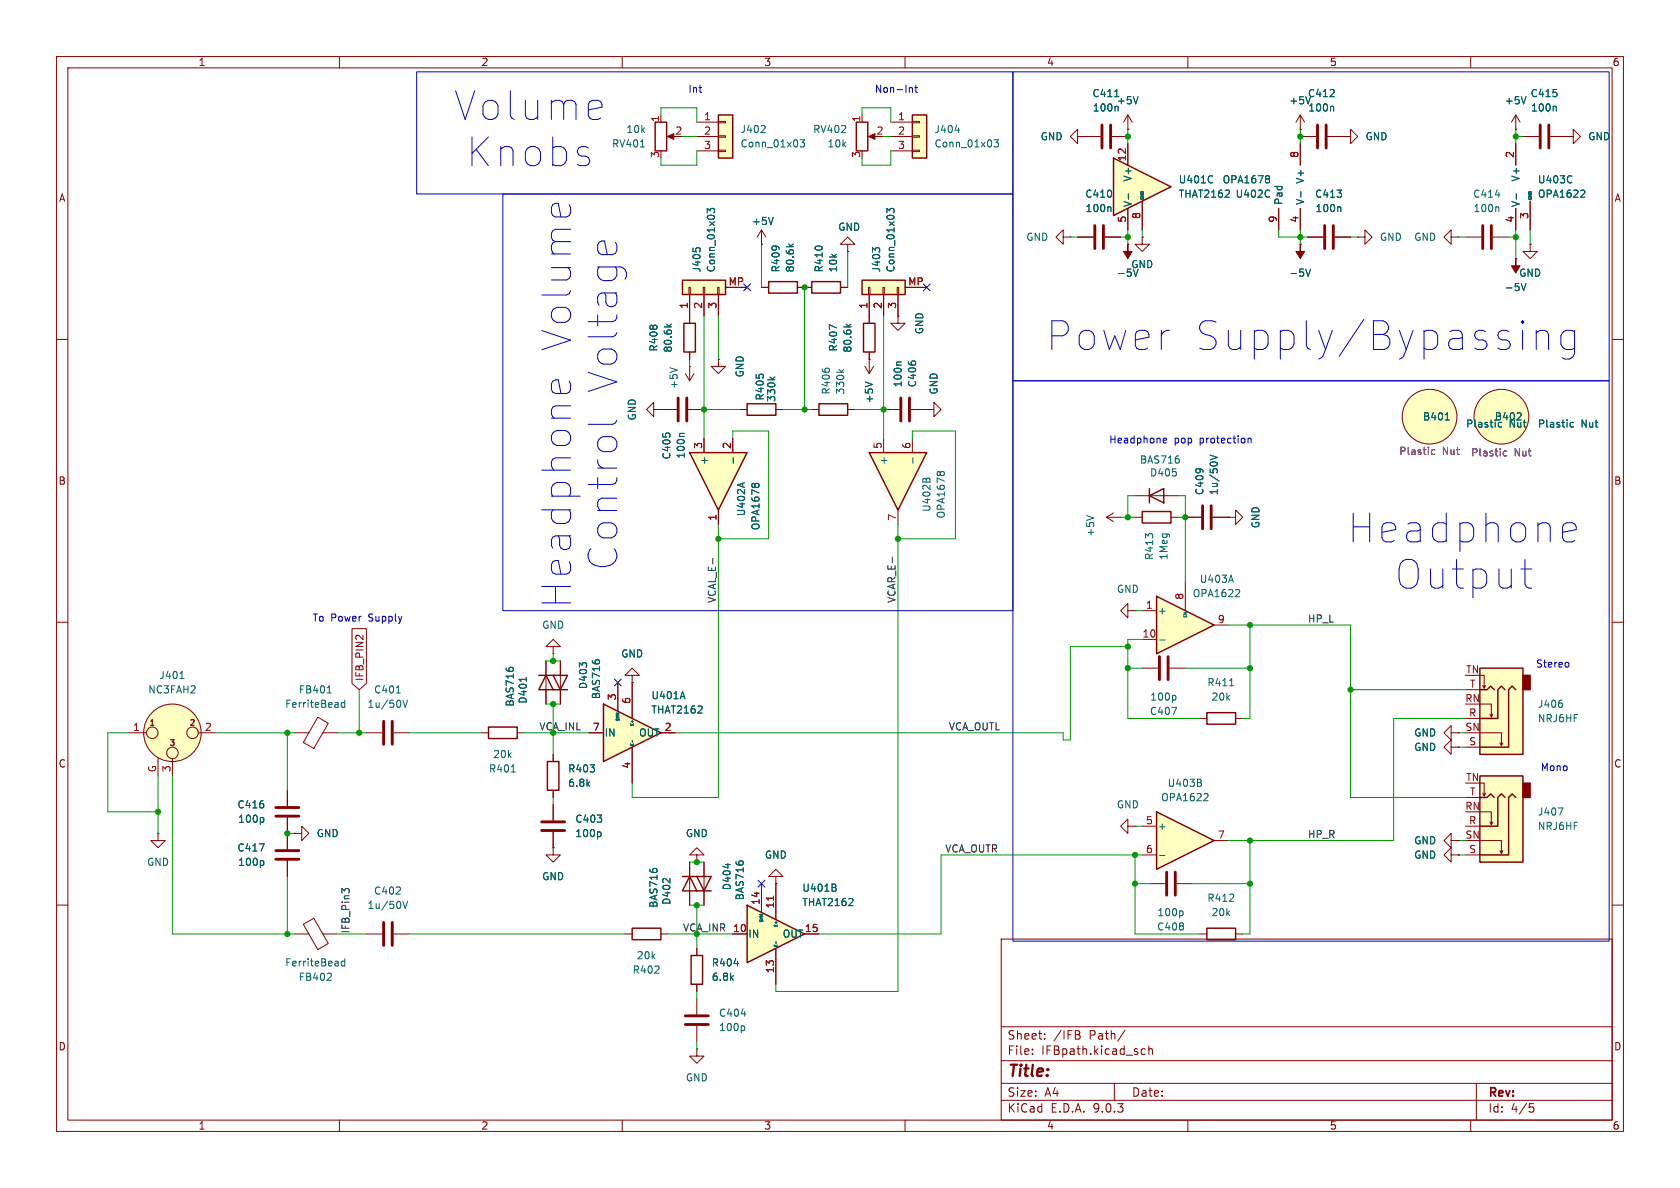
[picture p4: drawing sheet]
<svg xmlns="http://www.w3.org/2000/svg" width="297mm" height="210mm" viewBox="0 0 297 210" stroke-linecap="round" stroke-linejoin="round" font-family="sans-serif">
<g fill="none" stroke="#840000" stroke-width=".18">
<path d="M10 10h277v190h-277zM12 12h273v186h-273zM60 10v2M110 10v2M160 10v2M210 10v2M260 10v2M10 60h2M285 60h2M10 110h2M285 110h2M10 160h2"/>
<path d="M177 166h108v32h-108zM285 160h2M60 198v2M110 198v2M160 198v2M177 194.5h108M177 191.5h108M177 187.5h108M177 181.5h108M182.5 186.3v.1M182.5 185.5v.1M184.7 183.6v.1"/>
<path d="M184.7 182.8v.1M190.6 182.2l.3 .3-.1 .3-.2 .1a.4 .4 0 0 1 .4 .4 .4 .4 0 0 1-.3 .4M197 191.5v3M198.9 182.1l-1.3 2M201.8 186.3l.2 .1 .5-.1M202.5 185.5l-.5-.1-.2 .1M203.1 185.5l.2-.1 .4 .1v.9M203.1 184.9v1.5M210 198v2M260 198v2M261 191.5v6.5M270.4 195.1h.7"/>
<path d="M270.5 195.7h.4l.3 .3-.2 .5-.5 .1"/>
</g>
<path d="M106.7 124.5l10.1 5-10.1 5.1z" fill="#ffffc2"/>
<path d="M106.7 124.5l10.1 5-10.1 5.1z" fill="none" stroke="#840000" stroke-width=".25"/>
<path d="M104.1 129.5h2.6M109.2 120.7v5M111.8 120.7v6.3M111.8 132.1v6.3M116.8 129.5h2.6" fill="none" stroke="#840000" stroke-width=".18"/>
<path d="M111.5 128v.2h.5M111.5 131.5v.2h.5M111.8 127.3v.4M111.8 130.9v.4M120.7 122.2l.4 1.3" fill="none" stroke="#006464" stroke-width=".18"/>
<path d="M161.3 20.3h2.5v7.6h-2.5z" fill="#ffffc2"/>
<path d="M115.8 21.6h2.1v5.1h-2.1zM151.4 21.6h2v5.1h-2zM161.3 20.3h2.5v7.6h-2.5z" fill="none" stroke="#840000" stroke-width=".25"/>
<g fill="none" stroke="#840000" stroke-width=".18">
<path d="M116.8 20.3v1.3M118.4 24.1h1M152.4 20.3v1.3M153.9 24.1h1M157.5 21.6h3.8M157.5 24.1h3.8M157.5 26.7h3.8M161.3 21.5h1.3v.2h-1.3zM161.3 24h1.3v.3h-1.3zM161.3 26.5h1.3v.3h-1.3zM149.9 43.2h1.2l-1.2-1.3-1.3 1.3h1.3v1.3M149.9 44.5h.1"/>
<path d="M256.5 41.9v-1.3l-1.2 1.3 1.2 1.3v-1.3h1.3M257.8 41.9h.1"/>
</g>
<path d="M113.2 26h.7M168.8 23h.8M175.7 24.7h.8l-.4 .5 .4 .1v.6l-.2 .1-.6-.1" fill="none" stroke="#006464" stroke-width=".18"/>
<g fill="#840000" stroke="#840000" stroke-width=".18">
<path d="M153.5 24.1l1.2-.5v1z"/>
<path d="M118 24.1l1.1-.5v1z"/>
</g>
<path d="M127 20.3h2.5v7.6h-2.5z" fill="#ffffc2"/>
<path d="M127 20.3h2.5v7.6h-2.5zM120.6 154.9h2.6M121.9 154.9l1.3 2.6h-2.6zM123.2 154.9h2.5l-1.2 2.6zM123.2 157.5h2.5" fill="none" stroke="#840000" stroke-width=".25"/>
<g fill="none" stroke="#840000" stroke-width=".18">
<path d="M123.2 21.6h3.8M123.2 24.1h3.8M123.2 26.7h3.8M127 21.5h1.3v.2h-1.3zM127 24h1.3v.3h-1.3zM127 26.5h1.3v.3h-1.3zM158.7 55.9v1.3h-1.2l1.2 1.2 1.3-1.2h-1.3M158.7 55.9h.1M188 41.9v-1.3l-1.3 1.3 1.3 1.3v-1.3h1.2M189.2 41.9h.1M22.9 129.5h3M27.9 134v3.2"/>
<path d="M30.5 134.1v3.1M35.1 129.5h3M121.9 152.4v7.6M124.5 152.4v7.6"/>
<circle cx="26.9" cy="129.5" r="1.02"/>
<circle cx="30.5" cy="129.5" r="5.1"/>
<circle cx="30.5" cy="133.1" r="1.02"/>
<circle cx="34" cy="129.5" r="1.02"/>
</g>
<path d="M135.2 22.2l.1 .2-.1 .3-.7 .7h.8M141.4 24.7h.8l-.4 .5 .4 .1v.6l-.2 .1-.6-.1M31.8 120h.7M115.5 153.6h.5M128.7 152.7v.7M130.7 152.3h.6" fill="none" stroke="#006464" stroke-width=".18"/>
<circle cx="30.5" cy="129.5" r="5.1" fill="#ffffc2" stroke="#ffffc2" stroke-width=".18"/>
<path d="M153.7 80h10.1l-5.1 10.2z" fill="#ffffc2"/>
<path d="M144.8 71.4h5.1v2h-5.1zM153.7 80h10.1l-5.1 10.2z" fill="none" stroke="#840000" stroke-width=".25"/>
<g fill="none" stroke="#840000" stroke-width=".18">
<path d="M199.4 43.2h.1M201.9 41.9v1.3h1.3l-1.3 1.3-1.2-1.3h1.2M201.9 41.9h.1M143.5 72.4h1.3M149.9 72.4h1.2M152.9 64.8l.8 1.2M153.7 63.5h.1M153.7 63.5v2.5M154.4 64.8l-.7 1.2M156.2 77.5v2.5M156.2 72.4h2.8M161 72.4h2.8"/>
<path d="M161.3 77.5v2.5M158.7 90.2v2.5M256.5 132.1v-1.3l-1.2 1.3 1.2 1.3v-1.3h1.3M257.8 132.1h.1M123.2 151.1h1.3l-1.3-1.2-1.3 1.2h1.3v1.3M123.2 152.4h.1M137.2 154.9h1.2l-1.2-1.2-1.3 1.2h1.3v1.3M137.2 156.2h.1"/>
</g>
<path d="M200.4 47.6l.4 1.2 .4-1.2M148.3 65.3l.5 .5M149.2 65.3l-.5 .4M153 67.5l1.2 .5M159.3 64h-.6l-.2 .2M161.4 80.9v1M163.2 84.7l.2-.1 .3 .1M164.4 84.7l-.1-.1-.3-.1-.3 .3M165.7 83.6l.2-.2 .3 .2 .3-.2h.2l.2 .2" fill="none" stroke="#006464" stroke-width=".18"/>
<path d="M159.3 70.4v4M160.8 70.4v4" fill="none" stroke="#840000" stroke-width=".51"/>
<path d="M199.4 43.2v1.3h.8l-.8 1.2-.8-1.2h.8z" fill="#840000" stroke="#840000" stroke-width=".18"/>
<path d="M132.1 160l10.1 5.1-10.1 5.1z" fill="#ffffc2"/>
<path d="M132.1 160l10.1 5.1-10.1 5.1z" fill="none" stroke="#840000" stroke-width=".25"/>
<path d="M127 63.5v1.3h-1.3l1.3 1.2 1.3-1.2h-1.3M127 63.5h.1M163.8 72.4h1.3v1.3l1.3-1.3-1.3-1.3v1.3M163.8 72.4h.1M134.6 156.2v5.1M137.2 156.2v6.4M129.5 165.1h2.6M137.2 167.6v6.4M142.2 165.1h2.6" fill="none" stroke="#840000" stroke-width=".18"/>
<path d="M147.5 156.9l.3 .2v.3l-.2 .2M147.6 156.3l.2 .2-.2 .3M136.9 163.5v.3h.5M136.9 167v.3h.5M137.2 162.9v.4M137.2 166.4v.4" fill="none" stroke="#006464" stroke-width=".18"/>
<path d="M136.7 158.4v.7" fill="none" stroke="#a90000" stroke-width=".18"/>
<path d="M120.6 49.5h7.7v2.6h-7.7z" fill="#ffffc2"/>
<path d="M120.6 49.5h7.7v2.6h-7.7zM111.8 164.1h5v2h-5zM122.2 168.9h2v5.1h-2z" fill="none" stroke="#840000" stroke-width=".25"/>
<g fill="none" stroke="#840000" stroke-width=".18">
<path d="M276.9 24.1h1.2v-1.2l1.3 1.2-1.3 1.3v-1.3M276.9 24.1h.1M121.8 50.8h.2v1.3h-.2zM121.9 52.1v3.8M124.3 50.8h.3v1.3h-.3zM124.5 52.1v3.8M126.9 50.8h.2v1.3h-.2zM127 52.1v3.8M128.3 50.8h3.8M134.6 43.2h.1M134.6 40.6l-.7 1.3M134.6 40.6l.8 1.3"/>
<path d="M134.6 40.6v2.6M50.8 139.7v2.8M27.9 147.3v1.3h1.3l-1.3 1.3-1.2-1.3h1.2M27.9 147.3h.1M50.8 144.5v5.6M50.8 152.1v2.8M110.5 165.1h1.3M116.8 165.1h1.3M123.2 167.6v1.3M123.2 174v1.3M123.2 176.5v2.8M123.2 185.4v1.3h1.3l-1.3 1.3-1.3-1.3h1.3"/>
<path d="M123.2 185.4h.1M123.2 181.4v2.8"/>
</g>
<path d="M125 37.6v-.8l.5 .5 .1-.4h.6l.1 .2-.1 .5M136.7 38.4l-.4 1.3M122.5 43.9v.6M123 43.9l.2-.1 .5 .1M45.9 149.2h.8l-.5 1.2M46.4 152.1l.2 .3v.3l-.2 .3M46.4 144.5l.2 .3v.3l-.2 .3M129.8 170.3h.8M131 179.2h.8M131.4 181.3l.2 .3v.3l-.2 .3" fill="none" stroke="#006464" stroke-width=".18"/>
<path d="M48.8 150.4h4M48.8 151.9h4M48.8 142.7h4M48.8 144.3h4M121.2 179.6h4M121.2 181.1h4" fill="none" stroke="#840000" stroke-width=".51"/>
<path d="M152.4 49.5h7.6v2.6h-7.6z" fill="#ffffc2"/>
<path d="M120.9 57.2h2v5h-2zM135.9 49.8h5.1v2h-5.1zM152.4 49.5h7.6v2.6h-7.6zM152.7 57.2h2v5h-2zM95.2 119.4h2.6M96.5 119.4l1.3 2.5h-2.6zM97.8 119.4h2.5l-1.2 2.5zM86.4 128.5h5v2.1h-5zM96.8 134.6h2v5.1h-2zM97.8 121.9h2.5" fill="none" stroke="#840000" stroke-width=".25"/>
<g fill="none" stroke="#840000" stroke-width=".18">
<path d="M268 25.4v3.8M268 36.8v3.8M270.5 35.6v5M121.9 55.9v1.3M134.6 50.8h1.3M141 50.8h1.2M153.5 50.8h.3v1.3h-.3zM153.7 52.1v5.1M156.1 50.8h.2v1.3h-.2zM156.2 52.1v3.8M158.6 50.8h.3v1.3h-.3zM158.7 52.1v3.8"/>
<path d="M160 50.8h3.8M115.6 72.4v-1.3l-1.3 1.3 1.3 1.3v-1.3h1.2M116.8 72.4h.1M121.9 62.2v1.3M153.7 62.2v1.3M96.5 116.8v7.7M97.8 114.3h1.3l-1.3-1.3-1.3 1.3h1.3v1.3M97.8 115.6h.1M99.1 116.8v7.7M111.8 119.4h1.2l-1.2-1.3-1.3 1.3h1.3v1.3M52.1 129.5h2.5M56.2 126.8l1.8 1.1-2.5 4.4-1.9-1.1z"/>
<path d="M57.1 129.5h2.6M64.8 129.5h2.8M69.6 129.5h2.8M85.1 129.5h1.3M91.4 129.5h1.3M97.8 133.4v1.2M97.8 139.7v1.3M111.8 120.7h.1M256.5 129.5v-1.2l-1.2 1.2 1.2 1.3v-1.3h1.3M257.8 129.5h.1M52.1 147.3h1.2v1.3l1.3-1.3-1.3-1.2v1.2M52.1 147.3h.1"/>
<path d="M97.8 149.9v1.2h1.3l-1.3 1.3-1.3-1.3h1.3M97.8 149.9h.1M97.8 142.2v2.8M97.8 147.1v2.8M256.5 151.1v-1.2l-1.2 1.2 1.2 1.3v-1.3h1.3M257.8 151.1h.1M52.1 165.1h2.5M53.6 163.4l1.9-1.1 2.5 4.5-1.8 1.1zM57.1 165.1h2.6M64.8 165.1h2.8M69.6 165.1h2.8"/>
</g>
<g fill="none" stroke="#006464" stroke-width=".18">
<path d="M156.8 37.6v-.8l.5 .5 .1-.4h.5l.2 .2-.2 .5M268.1 34.2v1M277.8 31.1l.1 .1M277.9 32.2l-.1 .1M279.9 33.6l.3 .2-.1 .3-.7 .8h.8M117.8 57.3l.5 .5M118.7 57.3l-.5 .4M139.4 43.1l.5 .5M140.3 43.1l-.5 .4M147.9 58l-1.3-.6v.9M149.6 57.3l.5 .5M150.4 57.3l-.4 .4"/>
<path d="M154.7 44.2l-.5-.4v.8M154.8 43.9l.2-.1 .5 .1M90.1 118h.5M93 119.7v.8M105.3 116.7h.6M57.9 122.5h.7M58.1 121.4l.1-.2v1.3M60.9 123.8v1.2M60.9 124.3l-.3-.1-.3 .2 .2 .6h.4M70.1 122.5h.7M71.2 123.8l.4 1.2 .5-1.2M90.4 136.5h.7"/>
<path d="M71.2 159.3l.4 1.3 .5-1.3M106 147.1l.2 .2v.4l-.2 .2M58.5 172.1l.1 .2-.1 .3-.7 .7h.8M60.9 169.5v1.3M60.9 170l-.3-.1-.3 .3 .2 .5h.4"/>
</g>
<path d="M67.8 127.5v4.1M69.3 127.5v4.1M95.8 145.3h4M95.8 146.8h4M67.8 163.1v4M69.3 163.1v4" fill="none" stroke="#840000" stroke-width=".51"/>
<path d="M121.9 80h10.2l-5.1 10.2z" fill="#ffffc2"/>
<path d="M132.1 71.4h5.1v2h-5.1zM121.9 80h10.2l-5.1 10.2z" fill="none" stroke="#840000" stroke-width=".25"/>
<path d="M116.8 72.4h2.8M121.2 66l.7 1.3M121.7 72.4h2.8M121.9 64.8h.1M121.9 64.8v2.5M122.7 66l-.8 1.3M124.5 77.5v2.5M129.5 77.5v2.5M130.8 72.4h1.3M137.2 72.4h1.2M127 90.2v2.5" fill="none" stroke="#840000" stroke-width=".18"/>
<path d="M118.4 65l1.3 .4M121 76.6h-.7l-.2 .2M136.1 66.6l.5 .5M137 66.6l-.5 .4M129.6 80.9v1M131.6 85.3l-1.2 .4M132.9 85.7l.3-.3 .3 .3 .2-.3h.2l.3 .3" fill="none" stroke="#006464" stroke-width=".18"/>
<path d="M119.9 70.4v4M121.4 70.4v4" fill="none" stroke="#840000" stroke-width=".51"/>
<path d="M261.6 118.1h7.6v15.3h-7.6z" fill="#ffffc2"/>
<path d="M269.2 119.4h1.3v2.5h-1.3z" fill="#840000" stroke="#840000" stroke-width=".25"/>
<path d="M261.6 118.1h7.6v15.3h-7.6zM261.6 121.9h1.3l.6-.6 .7 .6M266.1 121.9l-.7-.6-.6 .6v5.1h-3.2M268 121.9l-.7-.6-.6 .6v10.2h-5.1" fill="none" stroke="#840000" stroke-width=".25"/>
<path d="M261.6 119.4h.8v2.3l.2-.5M259.1 132.1h2.5M259.1 127h2.5M259.1 121.9h2.5M261.6 129.5h3.8v2.3l.3-.5M261.6 124.5h2.1v2.2l.2-.5M262.1 121.2l.3 .5M263.4 126.2l.3 .5M265.2 131.3l.2 .5" fill="none" stroke="#840000" stroke-width=".18"/>
<path d="M276.1 124.3l.1 .2-.1 .5" fill="none" stroke="#006464" stroke-width=".18"/>
<path d="M261.6 137.2h7.6v15.2h-7.6z" fill="#ffffc2"/>
<path d="M269.2 138.4h1.3v2.6h-1.3z" fill="#840000" stroke="#840000" stroke-width=".25"/>
<path d="M143.5 49.8h5.1v2h-5.1zM213.4 126h5v2h-5zM261.6 137.2h7.6v15.2h-7.6zM261.6 141h1.3l.6-.7 .7 .7M266.1 141l-.7-.7-.6 .7v5.1h-3.2M268 141l-.7-.7-.6 .7v10.1h-5.1M213.4 164.1h5v2h-5z" fill="none" stroke="#840000" stroke-width=".25"/>
<g fill="none" stroke="#840000" stroke-width=".18">
<path d="M142.2 50.8h1.3M148.6 50.8h1.3M217.2 91.4h1.2v-1.2l1.3 1.2-1.3 1.3v-1.3M217.2 91.4h.1M201.9 118.1h2.8M206.8 118.1h2.7M212.1 127h1.3M218.4 127h1.3M261.6 138.4h.8v2.3l.2-.5M199.4 146.1v-1.3l-1.3 1.3 1.3 1.2v-1.2h1.3M200.7 146.1h.1M203.2 156.2h2.8"/>
<path d="M208 156.2h2.8M256.5 148.6v-1.3l-1.2 1.3 1.2 1.3v-1.3h1.3M257.8 148.6h.1M259.1 151.1h2.5M259.1 146.1h2.5M259.1 141h2.5M261.6 148.6h3.8v2.3l.3-.5M261.6 143.5h2.1v2.3l.2-.5M262.1 140.2l.3 .5M263.4 145.3l.3 .5M265.2 150.4l.2 .5M212.1 165.1h1.3"/>
<path d="M218.4 165.1h1.3"/>
<circle cx="252.7" cy="73.7" r="4.8"/>
<circle cx="265.4" cy="73.7" r="4.8"/>
</g>
<path d="M255.5 74.2h.7M264.9 75.3l.2 .2 .4-.1M268.8 73l.1 .2v.3l-.8 .7M277.6 75.3l.2 .2 .4-.1M278.2 74.7h-.4l-.2 .2M207.2 125h.8l-.5 1.3M207.6 122.9l.3 .3v.3l-.3 .3M217.4 121.2h.7M275.5 142.8h.8l-.5 1.3M208.9 161l.3 .3v.3l-.3 .3" fill="none" stroke="#006464" stroke-width=".18"/>
<g fill="#ffffc2" stroke="#ffffc2" stroke-width=".18">
<circle cx="265.4" cy="73.7" r="4.8"/>
<circle cx="252.7" cy="73.7" r="4.8"/>
</g>
<path d="M253.7 79.5h-.4l-.2 .2M266.4 79.8l-.4-.1-.2 .3M253.1 80.1l.2 .2h.4M265.8 80.3l.2 .3 .4-.1" fill="none" stroke="#840084" stroke-width=".18"/>
<path d="M205 116.1v4M206.5 116.1v4M206.2 154.2v4M207.8 154.2v4" fill="none" stroke="#840000" stroke-width=".51"/>
<path d="M204.5 143.5l10.1 5.1-10.1 5.1z" fill="#ffffc2"/>
<path d="M204.5 143.5l10.1 5.1-10.1 5.1z" fill="none" stroke="#840000" stroke-width=".25"/>
<path d="M201.9 146.1h2.6M201.9 151.1h2.6M214.6 148.6h2.6" fill="none" stroke="#840000" stroke-width=".18"/>
<path d="M212.1 138.3l.3 .3v.3l-.2 .1M212.2 137.8l.2 .2-.2 .3M205 151.2h1M213.3 140.3l.3 .2-.1 .3-.7 .7h.8" fill="none" stroke="#006464" stroke-width=".18"/>
<path d="M204.5 105.4l10.1 5.1-10.1 5.1z" fill="#ffffc2"/>
<path d="M201.9 90.4h5.1v2.1h-5.1zM203.2 87.6l2.5-1.2v2.5zM203.2 86.4v2.5M204.5 105.4l10.1 5.1-10.1 5.1z" fill="none" stroke="#840000" stroke-width=".25"/>
<g fill="none" stroke="#840000" stroke-width=".18">
<path d="M190.5 24.1v1.3l-1.3-1.3 1.3-1.2v1.2h1.3M191.8 24.1h.1M191.8 24.1h2.8M196.6 24.1h2.8M226.1 36.8v3.8M229.9 22.9h.1M229.9 20.3v2.6M229.9 25.4v3.8M229.9 36.8v3.8M229.9 24.1h2.8M229.9 20.3l-.8 1.3M229.9 20.3l.7 1.3"/>
<path d="M234.7 24.1h2.8M237.5 24.1h1.3v-1.2l1.2 1.2-1.2 1.3v-1.3M237.5 24.1h.1M268 22.9h.1M268 20.3l-.8 1.3M268 20.3l.7 1.3M268 20.3v2.6M269.2 24.1h2.8M274.1 24.1h2.8M190.5 41.9h2.8M195.3 41.9h2.8M268 45.7h.1"/>
<path d="M270.5 43.2v1.3h1.3l-1.3 1.2-1.3-1.2h1.3M270.5 43.2h.1M195.6 91.4h2.5M195.6 91.4l1.2 .8M196.8 90.7l-1.2 .7M198.1 91.4h.1M200.7 91.4h1.2M200.7 87.6h7.6M207 91.4h1.3M209.5 91.4h2.8M214.4 91.4h2.8M199.4 108v-1.3l-1.3 1.3 1.3 1.2v-1.2h1.3"/>
<path d="M200.7 108h.1M201.9 108h2.6M201.9 113h2.6M209.5 102.9v5.1M214.6 110.5h2.6"/>
</g>
<g fill="none" stroke="#006464" stroke-width=".18">
<path d="M197.7 19v.6M231.7 17.1l-.4 1.3M235.6 18.8l.2 .2v.6M269.8 17.1l-.4 1.3M275 18.8l.1 .2v.6M196.2 36.6l.2 .1v.7M224.2 31.1l.2 .2-.2 .3 .2 .2v.3l-.2 .2M224.4 33.7h.1M224.4 34.7v.1M230 33.9v.9M268.9 50.1l.5 1.3 .4-1.3M192.1 91.1l1.3 .5"/>
<path d="M208.4 81.2v.5M213.9 80.4l1.3 .5-1.3 .4M205 113.1h1M209.3 108.8v.2h.5M209.3 108.3h.5l-.5 .3h.5M217.6 101.7l.4 1.2M218.9 104.2l.3 .3-.1 .3-.7 .7h.8"/>
</g>
<path d="M193.5 39.9v4M194.8 22.1v4.1M195.1 39.9v4M196.3 22.1v4.1M232.9 22.1v4.1M234.4 22.1v4.1M272.3 22.1v4.1M273.8 22.1v4.1M212.6 89.4v4.1M214.1 89.4v4.1" fill="none" stroke="#840000" stroke-width=".51"/>
<path d="M268 45.7v1.3h.7l-.7 1.3-.8-1.3h.8z" fill="#840000" stroke="#840000" stroke-width=".18"/>
<path d="M196.8 27.9l10.2 5.1-10.2 5.1z" fill="#ffffc2"/>
<path d="M196.8 27.9l10.2 5.1-10.2 5.1z" fill="none" stroke="#840000" stroke-width=".25"/>
<g fill="none" stroke="#840000" stroke-width=".18">
<path d="M191.8 24.1h.1M191.8 24.1h2.8M196.6 24.1h2.8M199.4 22.9h.1M199.4 20.3v2.6M199.4 25.4v3.8M199.4 36.8v3.8M199.4 20.3l-.8 1.3M199.4 20.3l.8 1.3M201.9 35.6v5M226.1 36.8v3.8M229.9 22.9h.1"/>
<path d="M229.9 25.4v3.8M229.9 36.8v3.8M229.9 24.1h2.8M234.7 24.1h2.8M237.5 24.1h.1M268 22.9h.1M268 25.4v3.8M268 36.8v3.8M269.2 24.1h2.8M270.5 35.6v5M274.1 24.1h2.8M276.9 24.1h.1"/>
<path d="M121.9 52.1v5.1M124.5 52.1v3.8M127 52.1v3.8M128.3 50.8h3.8M134.6 43.2h.1M134.6 50.8h1.3M141 50.8h2.5M148.6 50.8h1.3M149.9 44.5h.1M153.7 52.1v5.1M156.2 52.1v3.8M158.7 55.9h.1"/>
<path d="M158.7 52.1v3.8M160 50.8h3.8M190.5 41.9h2.8M195.3 41.9h2.8M199.4 43.2h.1M201.9 41.9h.1M229.9 43.2h.1M231.1 41.9h2.8M236 41.9h2.8M240 41.9h1.3v1.3l1.3-1.3-1.3-1.3v1.3M240 41.9h.1M259.1 41.9h2.8"/>
<path d="M263.9 41.9h2.8M268 45.7h.1M270.5 43.2h.1M116.8 72.4h.1M116.8 72.4h2.8M121.7 72.4h2.8M121.9 62.2v1.3M124.5 77.5v2.5M127 63.5h.1M129.5 77.5v2.5M130.8 72.4h1.3M137.2 72.4h1.2"/>
<path d="M153.7 63.5h.1M153.7 62.2v1.3M156.2 72.4h2.8M161 72.4h2.8M163.8 72.4h.1M127 90.2v2.5M209.5 91.4h2.8M214.4 91.4h2.8M217.2 91.4h.1M62.2 111.1h2.6v9.7l-1.3 1.1-1.3-1.1zM63 112.3h.4M64.2 112.3v.8"/>
<path d="M96.5 116.8v2.6M99.1 116.8v2.6M50.8 139.7v2.8M96.5 121.9v2.6M97.8 133.4v1.2M97.8 139.7v1.3M99.1 121.9v2.6M104.1 129.5h2.6M109.2 120.7v5M111.8 120.7h.1M111.8 120.7v6.3M111.8 132.1v6.3"/>
<path d="M116.8 129.5h2.6M257.8 129.5h.1M257.8 132.1h.1M50.8 144.5v5.6M50.8 152.1v2.8M52.1 147.3h.1M97.8 149.9h.1M97.8 142.2v2.8M97.8 147.1v2.8M121.9 152.4v2.5M121.9 157.5v2.5M123.2 152.4h.1"/>
<path d="M124.5 152.4v2.5M124.5 157.5v2.5M134.6 156.2v5.1M137.2 156.2h.1M137.2 156.2v6.4M257.8 151.1h.1M257.8 148.6h.1M123.2 167.6v1.3M123.2 174v1.3M129.5 165.1h2.6M137.2 167.6v6.4M142.2 165.1h2.6"/>
</g>
<g fill="none" stroke="#006464" stroke-width=".18">
<path d="M197.7 19v.6M201.2 17.1l-.4 1.3M231.7 17.1l-.4 1.3M235.6 18.8l.2 .2v.6M269.8 17.1l-.4 1.3M275 18.8l.1 .2v.6M125 37.6v-.8l.5 .5 .1-.4h.6l.1 .2-.1 .5M136.7 38.4l-.4 1.3M156.8 37.6v-.8l.5 .5 .1-.4h.5l.2 .2-.2 .5M196.2 36.6l.2 .1v.7M199.5 34.2v1M214.3 31.1l.1 .1"/>
<path d="M214.4 32.2l-.1 .1M224.2 31.1l.2 .2-.2 .3 .2 .2v.3l-.2 .2M224.4 33.7h.1M224.4 34.7v.1M230 33.9v.9M236.9 36.6l.1 .1v.7M264.4 34.4h.8M264.8 36.6l.2 .1v.7M268.1 34.2v1M277.8 31.1l.1 .1M277.9 32.2l-.1 .1M279.9 33.6l.3 .2-.1 .3-.7 .8h.8"/>
<path d="M117.8 57.3l.5 .5M118.7 57.3l-.5 .4M122.5 43.9v.6M123 43.9l.2-.1 .5 .1M139.4 43.1l.5 .5M140.3 43.1l-.5 .4M147.9 58l-1.3-.6v.9M149.6 57.3l.5 .5M150.4 57.3l-.4 .4M154.7 44.2l-.5-.4v.8M154.8 43.9l.2-.1 .5 .1M200.4 47.6l.4 1.2 .4-1.2"/>
<path d="M230.8 47.6l.5 1.2 .4-1.2M268.9 50.1l.5 1.3 .4-1.3M121 76.6h-.7l-.2 .2M136.1 66.6l.5 .5M137 66.6l-.5 .4M153 67.5l1.2 .5M159.3 64h-.6l-.2 .2M255.5 74.2h.7M264.9 75.3l.2 .2 .4-.1M268.8 73l.1 .2v.3l-.8 .7M277.6 75.3l.2 .2 .4-.1M278.2 74.7h-.4l-.2 .2"/>
<path d="M129.6 80.9v1M131.6 85.3l-1.2 .4M132.9 85.7l.3-.3 .3 .3 .2-.3h.2l.3 .3M213.9 80.4l1.3 .5-1.3 .4M90.1 118h.5M93 119.7v.8M105.3 116.7h.6M111.5 128v.2h.5M111.5 131.5v.2h.5M111.8 127.3v.4M111.8 130.9v.4M120.7 122.2l.4 1.3"/>
<path d="M45.9 149.2h.8l-.5 1.2M46.4 152.1l.2 .3v.3l-.2 .3M46.4 144.5l.2 .3v.3l-.2 .3M106 147.1l.2 .2v.4l-.2 .2M115.5 153.6h.5M128.7 152.7v.7M130.7 152.3h.6M147.5 156.9l.3 .2v.3l-.2 .2M147.6 156.3l.2 .2-.2 .3M129.8 170.3h.8M136.9 163.5v.3h.5M136.9 167v.3h.5"/>
<path d="M137.2 162.9v.4M137.2 166.4v.4"/>
</g>
<path d="M229.9 43.2v1.3h.7l-.7 1.2-.8-1.2h.8z" fill="#840000" stroke="#840000" stroke-width=".18"/>
<path d="M234.2 39.9v4M235.7 39.9v4M262.1 39.9v4M263.7 39.9v4" fill="none" stroke="#840000" stroke-width=".51"/>
<path d="M126 98.7v1M60.9 157.5l-.5-.4v.8M60.9 157.3l.3-.2h.3l.2 .2" fill="none" stroke="#0f0f0f" stroke-width=".18"/>
<g fill="none" stroke="#009600" stroke-width=".18">
<path d="M116.8 20.3v-1.2h6.4v2.5M120.6 24.1h2.6M123.2 26.7v2.5h-6.4v-1.3M152.4 20.3v-1.2h5.1v2.5M156.2 24.1h1.3M157.5 26.7v2.5h-5.1v-1.3M199.4 22.9v2.5M229.9 22.9v2.5M268 24.1h1.2M268 22.9v2.5M124.5 55.9v21.6M127 55.9v7.6"/>
<path d="M134.6 43.2v7.6M142.2 50.8v21.6M149.9 44.5v6.3M156.2 55.9v21.6M189.2 41.9h1.3M198.1 41.9h1.3M199.4 40.6v2.6M201.9 40.6v1.3M226.1 40.6v1.3h5M229.9 40.6v2.6M238.8 41.9h1.2M257.8 41.9h1.3"/>
<path d="M266.7 41.9h1.3M268 40.6v5.1M270.5 40.6v2.6M121.9 63.5v1.3M124.5 72.4h6.3M129.5 77.5v-1.3h6.4v19.1h-8.9M138.4 72.4h5.1M151.1 72.4h5.1M161.3 77.5v-1.3h7.6v19.1h-10.2M127 92.7v48.3h-15.2v-2.6M158.7 92.7v82.6h-21.5v-1.3M198.1 91.4h2.6"/>
<path d="M200.7 87.6h-1.3v3.8M208.3 87.6h1.2v15.3M208.3 91.4h1.2M96.5 116.8h2.6M97.8 115.6v1.2M199.4 114.3h-10.2v16.5h-1.2v-1.3h-68.6M199.4 118.1h2.5M200.7 108h1.2M201.9 113h-2.5v14h12.7M209.5 118.1h11.5M217.2 110.5h21.6v30.5h20.3M221 110.5v16.5h-1.3"/>
<path d="M22.9 129.5h-3.9v14h8.9M27.9 137.2v10.1M30.5 137.2v27.9h21.6M38.1 129.5h14M50.8 129.5v10.2M59.7 129.5h5.1M63.5 121.9v7.6M72.4 129.5h12.7M92.7 129.5h11.4M96.5 124.5h2.6M97.8 124.5v8.9M238.8 121.9h20.3"/>
<path d="M257.8 129.5h1.3M257.8 132.1h1.3M259.1 127h-12.7v21.6h-29.2M50.8 154.9v10.2M50.8 147.3h1.3M97.8 141v1.2M121.9 152.4h2.6M200.7 151.1v14h11.4M200.7 146.1h1.2M200.7 156.2h2.5M201.9 151.1h-35.5v14h-21.6M210.8 156.2h10.2"/>
<path d="M221 148.6v16.5h-1.3M257.8 148.6h1.3M257.8 151.1h1.3M59.7 165.1h5.1M72.4 165.1h38.1M118.1 165.1h11.4M121.9 160h2.6M123.2 160v7.6M123.2 175.3v1.2M123.2 184.2v1.2"/>
</g>
<path d="M131.5 50.2l1.2 1.2M132.7 50.2l-1.2 1.2M163.2 50.2l1.2 1.2M164.4 50.2l-1.2 1.2M108.6 120l1.2 1.3M109.8 120l-1.2 1.3M134 155.6l1.2 1.2M135.2 155.6l-1.2 1.2" fill="none" stroke="#000084" stroke-width=".18"/>
<g fill="none" stroke="#0000c2" stroke-width=".18">
<path d="M73.7 12.7h105.4v21.6h-105.4zM160.8 15.5h.4l.1 .8M161.7 15.5h.5M161.9 15.1v1.1l.3 .1M179.1 12.7h105.4v54.6h-105.4zM88.9 34.3h90.2v73.7h-90.2zM97.5 36.7l.2-.5 .5-.3h.5l.5 2.5M100.6 36.2l.3 .5M105.7 44.3v-1l.2-.5 .5-.2h.5l.5 2.4M108.8 42.8l.2 .5v1M269.2 56.7v.5M269.2 58.4v3.4"/>
<path d="M269.2 56.7l-.3 .2 .3 .3M269.2 56.7l.2 .2-.2 .3M271.6 58.4v3.4M271.6 58.9a1.26 1.26 0 0 1 2.2 .2v2.7M278.4 58.6l-.5-.2h-1l-.7 .5-.3 .5v1.4l.5 .7 .5 .3h1l.5-.3M278.4 58.4v4.1a1.38 1.38 0 0 1-2.2 .7M97.5 68.8v-.9l.2-.5 .5-.3h.5l.5 2.5M100.6 67.4l.3 .5v.9M109 74.3l-.2 .5-.5 .2h-4.3M179.1 67.3h105.4v99.1h-105.4zM205.6 78.1l.2 .2 .4-.1M205.6 77.6l.2-.1h.3l.1 .1v.2l-.6 .1"/>
<path d="M220.6 77.6l.2-.1h.3l.1 .8M220.6 77.5v.8M277 92.4h.9l.5 .2 .3 .5v.5l-2.5 .5M278.4 95.6l-.5 .2h-.9M268.9 100.6h1.9M269.8 103.7l.5 .3h.5M277.1 117.1l.3 .2v.4l-.3 .2"/>
</g>
<path d="M136.7 158.4v.7" fill="none" stroke="#a90000" stroke-width=".18"/>
<path d="M253.7 79.5h-.4l-.2 .2M266.4 79.8l-.4-.1-.2 .3M253.1 80.1l.2 .2h.4M265.8 80.3l.2 .3 .4-.1" fill="none" stroke="#840084" stroke-width=".18"/>
<g fill="#009600" stroke="#009600" stroke-width=".18">
<circle cx="123.2" cy="160" r=".46"/>
<circle cx="123.2" cy="152.4" r=".46"/>
<circle cx="142.2" cy="50.8" r=".46"/>
<circle cx="156.2" cy="72.4" r=".46"/>
<circle cx="97.8" cy="116.8" r=".46"/>
<circle cx="97.8" cy="124.5" r=".46"/>
<circle cx="158.7" cy="95.3" r=".46"/>
<circle cx="127" cy="95.3" r=".46"/>
<circle cx="124.5" cy="72.4" r=".46"/>
<circle cx="142.2" cy="72.4" r=".46"/>
<circle cx="50.8" cy="165.1" r=".46"/>
<circle cx="63.5" cy="129.5" r=".46"/>
<circle cx="50.8" cy="147.3" r=".46"/>
<circle cx="27.9" cy="143.5" r=".46"/>
<circle cx="50.8" cy="129.5" r=".46"/>
<circle cx="209.5" cy="91.4" r=".46"/>
<circle cx="199.4" cy="91.4" r=".46"/>
<circle cx="199.4" cy="24.1" r=".46"/>
<circle cx="199.4" cy="41.9" r=".46"/>
<circle cx="229.9" cy="41.9" r=".46"/>
<circle cx="229.9" cy="24.1" r=".46"/>
<circle cx="199.4" cy="118.1" r=".46"/>
<circle cx="221" cy="118.1" r=".46"/>
<circle cx="221" cy="148.6" r=".46"/>
<circle cx="200.7" cy="156.2" r=".46"/>
<circle cx="221" cy="156.2" r=".46"/>
<circle cx="238.8" cy="121.9" r=".46"/>
<circle cx="221" cy="110.5" r=".46"/>
<circle cx="200.7" cy="151.1" r=".46"/>
<circle cx="199.4" cy="114.3" r=".46"/>
<circle cx="268" cy="41.9" r=".46"/>
<circle cx="268" cy="24.1" r=".46"/>
</g>
<g font-size="7.1" fill="#0000c2">
<text x="80.3" y="21.5">Volume</text>
<text x="82.5" y="29.7">Knobs</text>
<text x="101.3" y="62.6" transform="rotate(-90 101.3 62.6)">Volume</text>
<text x="185" y="62.2">Power</text>
<text x="210.8" y="62.2">Supply/Bypassing</text>
<text x="109.5" y="70" transform="rotate(-90 109.5 70)">Voltage</text>
<text x="109.5" y="100.9" transform="rotate(-90 109.5 100.9)">Control</text>
<text x="238.3" y="96.2">Headphone</text>
<text x="101.3" y="107.5" transform="rotate(-90 101.3 107.5)">Headphone</text>
<text x="246.6" y="104.4">Output</text>
</g>
<text font-size="2.8" fill="#840000" x="178" y="190.9">Title:</text>
<g font-size="2.1" fill="#840000">
<text x="178" y="184">Sheet:</text>
<text x="186.2" y="184">/IFB</text>
<text x="192.6" y="184">Path/</text>
<text x="178" y="186.7">File:</text>
<text x="184.1" y="186.7">IFBpath.kicad_sch</text>
<text x="178" y="196.9">KiCad</text>
<text x="178" y="194.1">Size:</text>
<text x="184.7" y="194.1">A4</text>
<text x="185.7" y="196.9">E.D.A.</text>
<text x="193.3" y="196.9">9.0.3</text>
<text x="200" y="194.1">Date:</text>
<text x="263" y="194.3">Rev:</text>
<text x="263" y="196.9">Id:</text>
<text x="267.1" y="196.9">4/5</text>
</g>
<g font-size="1.8" fill="#840000">
<text x="35" y="11.9">1</text>
<text x="85" y="11.9">2</text>
<text x="135" y="11.9">3</text>
<text x="185" y="11.9">4</text>
<text x="235" y="11.9">5</text>
<text x="285" y="11.9">6</text>
<text x="10.3" y="35.9">A</text>
<text x="285.3" y="35.9">A</text>
<text x="10.3" y="85.9">B</text>
<text x="285.3" y="85.9">B</text>
<text x="64.5" y="120.5" transform="rotate(-90 64.5 120.5)">IFB_PIN2</text>
<text x="10.3" y="135.9">C</text>
<text x="285.3" y="135.9">C</text>
<text x="10.3" y="185.9">D</text>
<text x="285.3" y="185.9">D</text>
<text x="35" y="199.9">1</text>
<text x="85" y="199.9">2</text>
<text x="135" y="199.9">3</text>
<text x="185" y="199.9">4</text>
<text x="235" y="199.9">5</text>
<text x="285" y="199.9">6</text>
</g>
<g font-size="1.8" fill="#0000c2">
<text x="121.6" y="16.6">Int</text>
<text x="154.6" y="16.6">Non-Int</text>
<text x="196" y="78.6">Headphone</text>
<text x="207.6" y="78.6">pop</text>
<text x="212.2" y="78.6">protection</text>
<text x="55.2" y="110.1">To Power</text>
<text x="65.2" y="110.1">Supply</text>
<text x="271.4" y="118.2">Stereo</text>
<text x="272.3" y="136.5">Mono</text>
</g>
<g font-size="1.8" fill="#006464">
<text x="193" y="17.4">C411</text>
<text x="231.1" y="17.4">C412</text>
<text x="270.5" y="17.4">C415</text>
<text x="110.6" y="23.7">10k</text>
<text x="130.8" y="23.7">J402</text>
<text x="143.7" y="23.7">RV402</text>
<text x="165.1" y="23.7">J404</text>
<text x="193.1" y="19.9">100n</text>
<text x="197.4" y="18.6">+5V</text>
<text x="227.8" y="18.6">+5V</text>
<text x="231.2" y="19.9">100n</text>
<text x="265.9" y="18.6">+5V</text>
<text x="270.6" y="19.9">100n</text>
<text x="108.1" y="26.3">RV401</text>
<text x="130.8" y="26.3">Conn_01x03</text>
<text x="146.2" y="26.3">10k</text>
<text x="165.1" y="26.3">Conn_01x03</text>
<text x="183.9" y="25">GND</text>
<text x="241.3" y="25">GND</text>
<text x="280.7" y="25">GND</text>
<text x="191.8" y="35.2">C410</text>
<text x="200.3" y="32.2" transform="rotate(-90 200.3 32.2)">V+</text>
<text x="208.3" y="35.2">THAT2162</text>
<text x="208.3" y="32.6">U401C</text>
<text x="216" y="32.6">OPA1678</text>
<text x="218.3" y="35.2">U402C</text>
<text x="230.7" y="32.6" transform="rotate(-90 230.7 32.6)">V+</text>
<text x="232.4" y="35.2">C413</text>
<text x="260.3" y="35.2">C414</text>
<text x="268.8" y="32.2" transform="rotate(-90 268.8 32.2)">V+</text>
<text x="271.8" y="35.2">OPA1622</text>
<text x="271.8" y="32.6">U403C</text>
<text x="132.9" y="40">+5V</text>
<text x="148.1" y="41">GND</text>
<text x="191.8" y="37.7">100n</text>
<text x="200.3" y="36.7" transform="rotate(-90 200.3 36.7)">V-</text>
<text x="226.9" y="36.3" transform="rotate(-90 226.9 36.3)">Pad</text>
<text x="230.7" y="36.3" transform="rotate(-90 230.7 36.3)">V-</text>
<text x="232.5" y="37.7">100n</text>
<text x="260.4" y="37.7">100n</text>
<text x="268.8" y="36.7" transform="rotate(-90 268.8 36.7)">V-</text>
<text x="181.3" y="42.8">GND</text>
<text x="199.9" y="47.6">GND</text>
<text x="243.8" y="42.8">GND</text>
<text x="249.9" y="42.8">GND</text>
<text x="124.1" y="48.3" transform="rotate(-90 124.1 48.3)">J405</text>
<text x="126.6" y="48.3" transform="rotate(-90 126.6 48.3)">Conn_01x03</text>
<text x="138" y="48.3" transform="rotate(-90 138 48.3)">R409</text>
<text x="140.6" y="48.3" transform="rotate(-90 140.6 48.3)">80.6k</text>
<text x="145.6" y="48.3" transform="rotate(-90 145.6 48.3)">R410</text>
<text x="148.2" y="48.3" transform="rotate(-90 148.2 48.3)">10k</text>
<text x="155.8" y="48.3" transform="rotate(-90 155.8 48.3)">J403</text>
<text x="158.3" y="48.3" transform="rotate(-90 158.3 48.3)">Conn_01x03</text>
<text x="197.4" y="49.1">-5V</text>
<text x="227.8" y="49.1">-5V</text>
<text x="265.9" y="51.7">-5V</text>
<text x="268.5" y="49.1">GND</text>
<text x="163.4" y="59.2" transform="rotate(-90 163.4 59.2)">GND</text>
<text x="116.4" y="62.2" transform="rotate(-90 116.4 62.2)">R408</text>
<text x="119" y="62.4" transform="rotate(-90 119 62.4)">80.6k</text>
<text x="148.2" y="62.2" transform="rotate(-90 148.2 62.2)">R407</text>
<text x="150.7" y="62.4" transform="rotate(-90 150.7 62.4)">80.6k</text>
<text x="120" y="68.9" transform="rotate(-90 120 68.9)">+5V</text>
<text x="131.7" y="66.8" transform="rotate(-90 131.7 66.8)">GND</text>
<text x="135.2" y="70.9" transform="rotate(-90 135.2 70.9)">R405</text>
<text x="137.3" y="71.2" transform="rotate(-90 137.3 71.2)">330k</text>
<text x="146.9" y="69.8" transform="rotate(-90 146.9 69.8)">R406</text>
<text x="149.5" y="69.8" transform="rotate(-90 149.5 69.8)">330k</text>
<text x="154.5" y="71.4" transform="rotate(-90 154.5 71.4)">+5V</text>
<text x="159.6" y="68.6" transform="rotate(-90 159.6 68.6)">100n</text>
<text x="162.2" y="68.6" transform="rotate(-90 162.2 68.6)">C406</text>
<text x="166" y="69.8" transform="rotate(-90 166 69.8)">GND</text>
<text x="112.6" y="74.4" transform="rotate(-90 112.6 74.4)">GND</text>
<text x="251.5" y="74.5">B401</text>
<text x="259.1" y="75.8">Plastic</text>
<text x="264.2" y="74.5">B402</text>
<text x="266.8" y="75.8">Nut</text>
<text x="271.8" y="75.8">Plastic</text>
<text x="279.5" y="75.8">Nut</text>
<text x="118.7" y="81.3" transform="rotate(-90 118.7 81.3)">C405</text>
<text x="121.3" y="81.2" transform="rotate(-90 121.3 81.2)">100n</text>
<text x="125.3" y="82.3" transform="rotate(-90 125.3 82.3)">+</text>
<text x="157.1" y="82.3" transform="rotate(-90 157.1 82.3)">+</text>
<text x="201.4" y="82.1">BAS716</text>
<text x="203.2" y="84.4">D405</text>
<text x="213" y="87.6" transform="rotate(-90 213 87.6)">C409</text>
<text x="215.5" y="87.6" transform="rotate(-90 215.5 87.6)">1u/50V</text>
<text x="131.9" y="91.4" transform="rotate(-90 131.9 91.4)">U402A</text>
<text x="134.5" y="93.8" transform="rotate(-90 134.5 93.8)">OPA1678</text>
<text x="164.7" y="90.6" transform="rotate(-90 164.7 90.6)">U402B</text>
<text x="167.2" y="91.7" transform="rotate(-90 167.2 91.7)">OPA1678</text>
<text x="193.6" y="95" transform="rotate(-90 193.6 95)">+5V</text>
<text x="222.9" y="93.5" transform="rotate(-90 222.9 93.5)">GND</text>
<text x="204.1" y="99.1" transform="rotate(-90 204.1 99.1)">R413</text>
<text x="206.6" y="99.1" transform="rotate(-90 206.6 99.1)">1Meg</text>
<text x="197.4" y="105">GND</text>
<text x="210.8" y="105.8">OPA1622</text>
<text x="212" y="103.2">U403A</text>
<text x="95.8" y="111.4">GND</text>
<text x="204.6" y="108.8">+</text>
<text x="109.7" y="116.4">GND</text>
<text x="26.1" y="122.8">NC3FAH2</text>
<text x="28.1" y="120.2">J401</text>
<text x="50.3" y="125.3">FerriteBead</text>
<text x="52.7" y="122.8">FB401</text>
<text x="64.9" y="125.3">1u/50V</text>
<text x="66" y="122.8">C401</text>
<text x="91" y="125" transform="rotate(-90 91 125)">BAS716</text>
<text x="93.3" y="124.5" transform="rotate(-90 93.3 124.5)">D401</text>
<text x="104" y="121.9" transform="rotate(-90 104 121.9)">D403</text>
<text x="106.3" y="123.7" transform="rotate(-90 106.3 123.7)">BAS716</text>
<text x="115.1" y="123.8">U401A</text>
<text x="203.2" y="124.1">100p</text>
<text x="213.3" y="121.5">R411</text>
<text x="214.1" y="124.1">20k</text>
<text x="271.8" y="125.3">J406</text>
<text x="106.8" y="130.4">IN</text>
<text x="112.9" y="130.4">OUT</text>
<text x="115.1" y="126.3">THAT2162</text>
<text x="203.2" y="126.6">C407</text>
<text x="249.9" y="130.4">GND</text>
<text x="271.8" y="127.9">NRJ6HF</text>
<text x="86.3" y="136.8">R401</text>
<text x="87.1" y="134.2">20k</text>
<text x="100.3" y="136.8">R403</text>
<text x="249.9" y="132.9">GND</text>
<text x="41.9" y="143.1">C416</text>
<text x="100.3" y="139.3">6.8k</text>
<text x="197.4" y="143.1">GND</text>
<text x="205.2" y="141.8">OPA1622</text>
<text x="206.3" y="139.3">U403B</text>
<text x="42" y="145.6">100p</text>
<text x="55.9" y="148.2">GND</text>
<text x="101.6" y="145.6">C403</text>
<text x="101.6" y="148.2">100p</text>
<text x="121.2" y="148.2">GND</text>
<text x="204.6" y="146.9">+</text>
<text x="249.9" y="149.5">GND</text>
<text x="271.8" y="144.4">J407</text>
<text x="271.8" y="146.9">NRJ6HF</text>
<text x="25.9" y="153.3">GND</text>
<text x="41.9" y="150.7">C417</text>
<text x="42" y="153.3">100p</text>
<text x="95.8" y="155.8">GND</text>
<text x="135.1" y="152">GND</text>
<text x="249.9" y="152">GND</text>
<text x="64.9" y="160.9">1u/50V</text>
<text x="66" y="158.3">C402</text>
<text x="116.4" y="160.6" transform="rotate(-90 116.4 160.6)">BAS716</text>
<text x="118.7" y="160.1" transform="rotate(-90 118.7 160.1)">D402</text>
<text x="129.4" y="157.5" transform="rotate(-90 129.4 157.5)">D404</text>
<text x="131.7" y="159.2" transform="rotate(-90 131.7 159.2)">BAS716</text>
<text x="141.7" y="160.4">THAT2162</text>
<text x="141.7" y="157.8">U401B</text>
<text x="213.3" y="159.6">R412</text>
<text x="132.2" y="166">IN</text>
<text x="138.3" y="166">OUT</text>
<text x="204.5" y="164.7">C408</text>
<text x="204.5" y="162.2">100p</text>
<text x="214.1" y="162.2">20k</text>
<text x="50.3" y="171">FerriteBead</text>
<text x="52.7" y="173.6">FB402</text>
<text x="111.7" y="172.3">R402</text>
<text x="112.5" y="169.8">20k</text>
<text x="125.7" y="171">R404</text>
<text x="125.7" y="173.6">6.8k</text>
<text x="127" y="179.9">C404</text>
<text x="127" y="182.5">100p</text>
<text x="121.2" y="191.4">GND</text>
</g>
<g font-size="1.8" fill="#a90000">
<text x="116.6" y="21.7" transform="rotate(-90 116.6 21.7)">1</text>
<text x="119.3" y="23.9">2</text>
<text x="124.4" y="21.3">1</text>
<text x="124.4" y="23.9">2</text>
<text x="152.1" y="21.7" transform="rotate(-90 152.1 21.7)">1</text>
<text x="154.9" y="23.9">2</text>
<text x="158.7" y="21.3">1</text>
<text x="158.7" y="23.9">2</text>
<text x="116.6" y="28" transform="rotate(-90 116.6 28)">3</text>
<text x="124.4" y="26.4">3</text>
<text x="152.1" y="28" transform="rotate(-90 152.1 28)">3</text>
<text x="158.7" y="26.4">3</text>
<text x="199.1" y="28.6" transform="rotate(-90 199.1 28.6)">12</text>
<text x="229.6" y="28" transform="rotate(-90 229.6 28)">8</text>
<text x="267.7" y="28" transform="rotate(-90 267.7 28)">2</text>
<text x="199.1" y="39.4" transform="rotate(-90 199.1 39.4)">5</text>
<text x="201.7" y="38.8" transform="rotate(-90 201.7 38.8)">8</text>
<text x="225.8" y="39.4" transform="rotate(-90 225.8 39.4)">9</text>
<text x="229.6" y="39.4" transform="rotate(-90 229.6 39.4)">4</text>
<text x="267.7" y="39.4" transform="rotate(-90 267.7 39.4)">4</text>
<text x="270.3" y="38.8" transform="rotate(-90 270.3 38.8)">3</text>
<text x="128.7" y="50.5">MP</text>
<text x="160.5" y="50.5">MP</text>
<text x="121.7" y="54.7" transform="rotate(-90 121.7 54.7)">1</text>
<text x="124.2" y="54.7" transform="rotate(-90 124.2 54.7)">2</text>
<text x="126.7" y="54.7" transform="rotate(-90 126.7 54.7)">3</text>
<text x="153.4" y="54.7" transform="rotate(-90 153.4 54.7)">1</text>
<text x="156" y="54.7" transform="rotate(-90 156 54.7)">2</text>
<text x="158.5" y="54.7" transform="rotate(-90 158.5 54.7)">3</text>
<text x="124.2" y="79.4" transform="rotate(-90 124.2 79.4)">3</text>
<text x="129.3" y="79.4" transform="rotate(-90 129.3 79.4)">2</text>
<text x="156" y="79.4" transform="rotate(-90 156 79.4)">5</text>
<text x="161" y="79.4" transform="rotate(-90 161 79.4)">6</text>
<text x="126.7" y="92.1" transform="rotate(-90 126.7 92.1)">1</text>
<text x="158.5" y="92.1" transform="rotate(-90 158.5 92.1)">7</text>
<text x="202.5" y="107.7">1</text>
<text x="209.3" y="106.1" transform="rotate(-90 209.3 106.1)">8</text>
<text x="201.9" y="112.8">10</text>
<text x="215.2" y="110.2">9</text>
<text x="259.1" y="119.1">TN</text>
<text x="109" y="123.9" transform="rotate(-90 109 123.9)">3</text>
<text x="111.5" y="124.5" transform="rotate(-90 111.5 124.5)">6</text>
<text x="258.9" y="124.2">RN</text>
<text x="259.8" y="121.7">T</text>
<text x="23.4" y="129.3">1</text>
<text x="36.1" y="129.3">2</text>
<text x="104.7" y="129.3">7</text>
<text x="117.4" y="129.3">2</text>
<text x="259" y="129.3">SN</text>
<text x="259.6" y="126.7">R</text>
<text x="259.6" y="131.8">S</text>
<text x="27.7" y="136.6" transform="rotate(-90 27.7 136.6)">G</text>
<text x="30.2" y="136.6" transform="rotate(-90 30.2 136.6)">3</text>
<text x="111.5" y="136" transform="rotate(-90 111.5 136)">4</text>
<text x="258.9" y="143.3">RN</text>
<text x="259.1" y="138.2">TN</text>
<text x="259.8" y="140.7">T</text>
<text x="202.5" y="145.8">5</text>
<text x="215.2" y="148.3">7</text>
<text x="259" y="148.3">SN</text>
<text x="259.6" y="145.8">R</text>
<text x="202.5" y="150.9">6</text>
<text x="259.6" y="150.9">S</text>
<text x="134.4" y="160.1" transform="rotate(-90 134.4 160.1)">14</text>
<text x="136.9" y="160.7" transform="rotate(-90 136.9 160.7)">11</text>
<text x="129.5" y="164.8">10</text>
<text x="142.2" y="164.8">15</text>
<text x="136.9" y="172.1" transform="rotate(-90 136.9 172.1)">13</text>
</g>
<g font-size="1.8" fill="#840084">
<text x="247.3" y="80.6">Plastic</text>
<text x="255" y="80.6">Nut</text>
<text x="260" y="80.9">Plastic</text>
<text x="267.7" y="80.9">Nut</text>
</g>
<g font-size="1.8" fill="#0f0f0f">
<text x="126.7" y="106.7" transform="rotate(-90 126.7 106.7)">VCAL_E-</text>
<text x="158.4" y="106.7" transform="rotate(-90 158.4 106.7)">VCAR_E-</text>
<text x="231.1" y="110.1">HP_L</text>
<text x="167.6" y="129.2">VCA_OUTL</text>
<text x="231.1" y="148.2">HP_R</text>
<text x="167" y="150.8">VCA_OUTR</text>
<text x="61.9" y="165.1" transform="rotate(-90 61.9 165.1)">IFB_Pin3</text>
</g>
<g font-size="1.8" fill="#009600">
<text x="95.2" y="129.2">VCA_INL</text>
<text x="120.6" y="164.8">VCA_INR 10</text>
</g>
<g font-size="1.4" fill="#840000">
<text x="26.2" y="128.6">1</text>
<text x="33.3" y="128.6">2</text>
<text x="29.8" y="132.1">3</text>
</g>
<g font-size=".7" fill="#006464">
<text x="202.4" y="35.4" transform="rotate(-90 202.4 35.4)">GND</text>
<text x="271" y="35.4" transform="rotate(-90 271 35.4)">GND</text>
<text x="210" y="109.4" transform="rotate(-90 210 109.4)">EN</text>
<text x="109.7" y="127.7" transform="rotate(-90 109.7 127.7)">SYM</text>
<text x="112.2" y="132" transform="rotate(-90 112.2 132)">E-</text>
<text x="112.2" y="128.6" transform="rotate(-90 112.2 128.6)">E+</text>
<text x="135.1" y="163.3" transform="rotate(-90 135.1 163.3)">SYM</text>
<text x="137.6" y="167.5" transform="rotate(-90 137.6 167.5)">E-</text>
<text x="137.6" y="164.1" transform="rotate(-90 137.6 164.1)">E+</text>
</g>
</svg>
